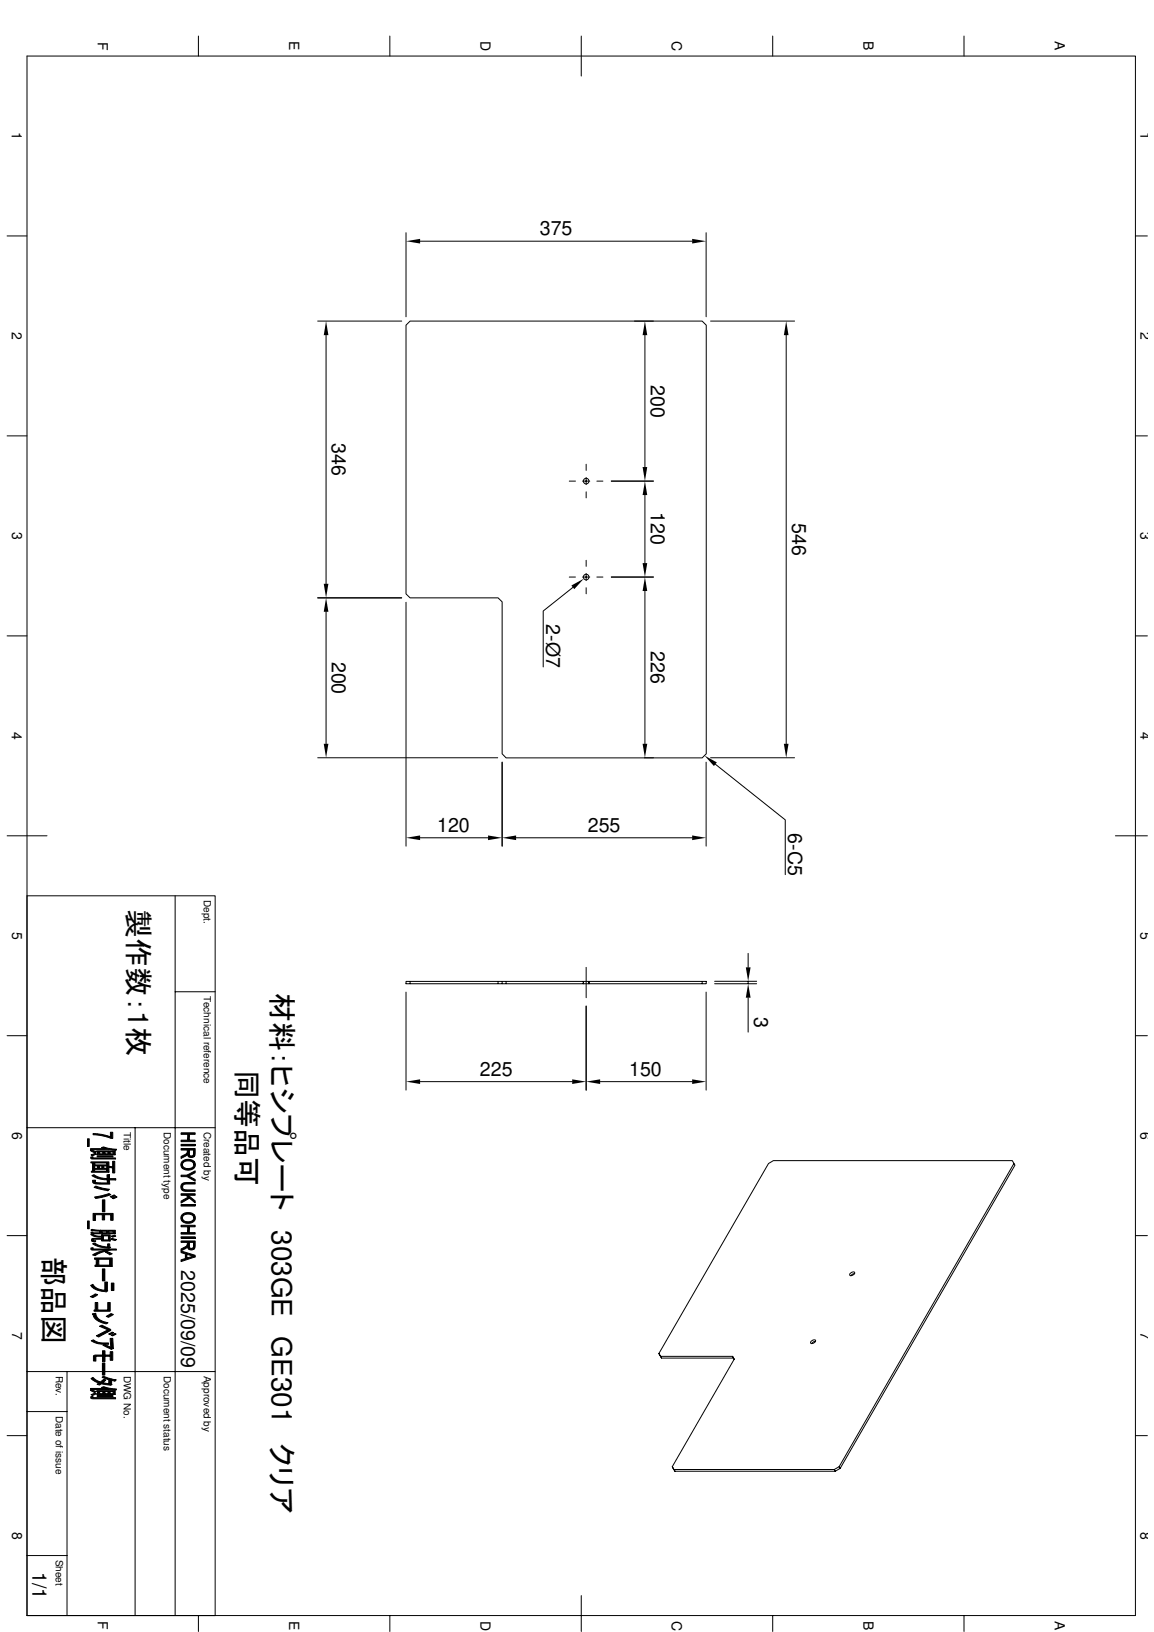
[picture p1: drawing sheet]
<svg xmlns="http://www.w3.org/2000/svg" width="210mm" height="297mm" viewBox="0 0 210 297" stroke-linecap="round" stroke-linejoin="round" font-family="sans-serif">
<g fill="none" stroke="#000" stroke-width=".18">
<path d="M4.9 10.2h201.6v283.8h-201.6zM36.1 6.6v3.6M70.9 6.6v3.6M105.7 6.6v7.2M140.5 6.6v3.6M175.3 6.6v3.6M1.3 42.9h3.6M57.8 58.4h15.3M73.9 59.2l.7-.8h53.1l.8 .8v78l-.8 .7h-35.6l-.8-.7v-27.7l-.7-.7h-16l-.7-.7zM73.9 42.4v15.3M76.4 43.9h49.5M115.4 58.4h3.5"/>
<path d="M128.4 42.4v15.3M129.2 58.4h15.3M206.5 42.9h2.2M1.3 79.3h3.6M59.3 61v45.3M117.3 61v24M143 61v74.4M206.5 79.3h2.2M103.5 87.6h1.2M106 87.6h1.3M106.6 84.5v1.1M106.6 86.9v1.3"/>
<path d="M106.6 89.5v1.1M108.6 87.6h1.1M111.2 87.6h7.7M117.3 90.1v12.4M1.3 115.7h3.6M57.8 108.8h15.3M59.3 111.4v24M73.9 109.6v44.4M103.5 105h1.2M104.2 106.9l-5.4 4.3v10.2M106 105h1.3M106.6 102v1.1"/>
<path d="M106.6 104.4v1.3M106.6 107v1.1M108.6 105h1.1M111.2 105h7.7M117.3 107.6v27.8M206.5 115.7h2.2M57.8 137.9h32.7M91.3 138.7v15.3M117.2 137.9h1.7M128.4 138.7v15.3M129.2 137.9h15.3M130.1 139.1l12.7 10.1v10"/>
<path d="M1.3 152.1h7.3M76.4 152.5h12.4M93.9 152.5h32M202.9 152.1h5.8M4.9 163h34.2v131M31.9 163v131M74.6 178.6h-.7v.4h.7M90.6 178.6h-16v.4h16v-.4h.7M92.1 178.6h-.8v.4h-.7M92.1 179h35.6v-.4h.8v.4h-.8M106.1 178.6v.4M106.6 176.1v5.5"/>
<path d="M107.1 178.6v.4M127.7 178.6h-35.6v.4h-.8M130 179h7.6M130 178.6h7.6M136.1 173.5v2.6M136.1 178.6v.4M1.3 188.5h3.6M31.9 180.5h7.2M73.9 180.6v17.8M76.4 196.9h27.7M106.6 183.1v15.3M109.2 196.9h16.7"/>
<path d="M128.4 180.6v17.8M136.1 181.6v6.3M206.5 188.5h2.2M4.9 205.3h34.2M15.9 207.3h.3v1.4h-.3zM16.4 209.4l.4-.1 .7 .4-.3 .1zM16.5 209.1h2.5l.1-.3 2.1 .4-.2 .2-1.1-.2-3.4 .1zM16.5 210.6l.4-.1 .1 .3h4v.1h-4.3l-.2-.1zM16.5 211.5h3.3v.8l.7 .1v-1h.4v2.1h-.4v-.9l-.7-.1v.9a2.62 2.62 0 0 1-.4-1.7h-2.2v.5l-.4 1v-1.5h-.3zM16.6 210.2l.7-.3 .2 .1-.7 .4zM16.7 214l.4-.2 1 .5 1.4 .2v.2l-1.8-.2zM16.8 214.8h.6l-.1 .7-.4-.3z"/>
<path d="M16.9 206.3l1.5 .2 1.7 .4v-.8h.4v1.1l-2.1-.5-1.5-.2zM17.1 216.1l.3-.2 1.2 .4 1.3 .2-.3 .2zM17.2 211.7v.3h2.2v.2h-.5l-.4 .4v-.4h-.4l-.4 .4v-.4h-.5zM17.2 212.6h.5l.4-.4v.4h.4l.4-.4v.4h.5v.6v-.4h-2.2zM17.2 212.2v1h2.2v-.6l.4 .8h-3.2v-.2h.2zM17.2 217.9l2.6-.7 .4 .2-2.4 .7h-.4zM17.3 215.1a1.72 1.72 0 0 0 1.4 .2h.8l.4-1.5 .1 1.7h-2.7zM17.6 209.5h3.4v.7l-.4-.2v-.3h-.6l-.4 .3v-.3h-.5l-.4 .3v-.3h-.6l-.4 .3v-.3h-.1zM17.6 210l.5-.3v.3h.6l.4-.3v.3h.5l.4-.3v.3h.6l.4 .2h-3.4zM17.7 210.4h2.9v.2h-2.9zM18.5 208.9l.4-.2 .2 .1-.1 .3zM18.6 218.4h.5v2.2h-.5z"/>
<path d="M19.5 213.8h.4l-.4 1.5zM19.9 213.8v.7h1.2l-.1 .3h-1.1zM20 217.8l.7-.3 .3 .1-.7 .4zM20.4 218.1l.7-.4 .2 .2-.6 .3zM24.6 205.3v88.7M32.9 207.5h1.2l.3-1v1h1.1v.3h-2.6zM32.9 206.2h2.6v.3h-1.1l-.3 1v-1h-1.2zM32.9 208.3h2.6v.3h-2.6zM32.9 210.5l1-.5 .2-.4v.5l-.1 .2-1.1 .5zM32.9 209h2.6l-.1 1.4-.1 .1-.1-1.2h-.8l-.1 1.2-.2-.4v-.8h-1.2zM32.9 213.9h1.1l1.5 .8v.3l-1.5-.8h-1.1zM32.9 218.6l1.3-.7 .3 .2-1.6 .9z"/>
<path d="M32.9 217.3h2.6v.3h-2.6zM32.9 219.2h2.6v.3h-2.6zM33.1 215.5l.1-.1v.6a.56 .56 0 0 0 .8 .6h1.5v.2h-1.5a.84 .84 0 0 1-1-.3 .84 .84 0 0 1 .1-1zM33.2 211.3l.7-.3 .7 .1 .7 .3-.1 .6a1.15 1.15 0 0 0-1.8-.4l-.2 .3v.7l-.3-.5v-.4zM33.2 212a1.16 1.16 0 0 0 2 .3l.1-.9 .2 .3v.6l-.4 .5-.5 .1h-.8l-.5-.2zM33.2 215.4l.7-.2h1.6v.3h-1.5a.58 .58 0 0 0-.8 .5zM33.8 217.6h.4l1.3 1v.3zM34 213.9l1.5-.8v.3l-1.2 .7zM34.4 209.3v.6a.42 .42 0 0 0 .4 .5 .42 .42 0 0 0 .4-.4l.1 .5-.4 .2-.5-.1zM184.4 211.8l-31.8 55.2 .2 .3-.9 .5M1.3 224.9h3.6M15.9 222.2h.3v1.4h-.3z"/>
<path d="M16.4 236l.9-.5 .5 .1-.9 .6zM16.5 234l.4-.2 .4 .5 .4 .2 1.4 .3v-1.5h.4l.1 1.6-.3 .2-1.7-.3-.6-.3zM16.5 224.7l.4-.1 .5 .3 1.1 .1v.4v-.2l-1.2-.1zM16.5 223.9l.2-.1 1.5 .1v.5v-.3zM16.5 227.1h.4l.1 .2h4.2v.2l-1.6 .1-.2 .1-.1 .3-.1-.5h-2.4l-.3-.1zM16.6 224.3l.3-.1v.2h1.3l.1-.5 .3 .2v.3h.8l.4-.3v.3h.8l.4 .2h-4.2l-.2-.1zM16.7 225.5l1.8-.1v-.7l.3 .2v.8h.9l.3 .2h-1.5v-.3h-1.4h-.1v.4l-.3-.2zM16.8 239.2l.6-.2 .1 .5 .4 .6 .8 .4 .9 .2-.3 .3-1.5-.6-.6-.5-.3-.7zM16.8 228.4l1.1-.5 1.3-.4v.4l-.2-.1-.4 .1-1.3 .6zM16.8 226.4l.5-.1 .7 .4 1.5 .3 .1-.6h.4v.6h.1l-.3 .2-1.1-.1-1-.3zM16.9 220.9h3.7v1.2h-.5v-1h-1.1v.9h-.4v-.9h-1.2v1h-.5zM17 225.6l.1 .2h.3v.2h-.4z"/>
<path d="M17.2 229h3.2v1.5l-.5-.2v-1.1h-1.9l-.5 1.1v-1.1h-.3zM17.3 237.1h.5v1.3h1.8v-1.3h.4v1.6h-2.9v-.3h.2zM18 229.2v1.1h1.9l.5 .2h-3.1v-.2h.2zM18.3 223.9h2.7v.7l-.4-.2v-.3h-.8l-.4 .3v-.3h-.8zM18.5 224.7h1.5v1.2l-.3-.2v-.8h-.9zM18.6 230.9h.5v2.2h-.5zM19.3 239.6l.9-.5 .4 .1-.9 .6zM19.4 227.7l.5 .3v.3l-.6-.3zM19.9 228l.5 .2-.5 .2zM20.1 225.6l.3-.2 .8 .2-.3 .2zM20.2 225l.6-.2 .3 .2-.7 .2zM20.3 233.5h.4v1.4h-.4z"/>
<path d="M32.9 224.3h1.2l.3-1v1h1.1v.3h-2.6zM32.9 223h2.6v.3h-1.1l-.3 1v-1h-1.2zM32.9 225.1h2.6v.3h-2.6zM32.9 227.3l1-.5 .2-.4v.5l-.2 .3-1 .5zM32.9 225.9h2.6l-.1 1.3-.1 .2-.1-1.3h-.8v1.3l-.3-.4v-.9h-1.2zM32.9 227.7l2.6 .8v.3l-1.5-.5-.3 .8v-.9l-.8-.2zM32.9 229.3l.8-.2 .3-.8v.7l1.2-.4 .3 .2-2.6 .8zM33.1 221.1l.6-.4h1l.6 .3-.1 .7a1.15 1.15 0 0 0-1.8-.4l-.2 .3v.7l-.1-.1a.83 .83 0 0 1 0-1.1zM33.2 221.7l.1 .3 .2 .2 .9 .2a.77 .77 0 0 0 .8-.7l.1-.7 .2 .4v.6l-.4 .4-.7 .3-.6-.1-.5-.2zM34.4 226.1v.6a.42 .42 0 0 0 .4 .5 .42 .42 0 0 0 .4-.4l.1 .6-.4 .1-.5-.1zM154.6 231.8a.55 .55 0 0 1 .9-.1 .58 .58 0 0 1-1 .3zM155.5 231.8l-.3 .1-.4 .3"/>
<path d="M206.5 224.9h2.2M4.9 256.9h7.3M4.9 249.6h34.2M12.2 249.6v44.4M16.4 253l.4-.1 .7 .4-.4 .1zM16.5 252.7h2.5l.1-.2 2.1 .3-.2 .2-1.1-.1h-3.4zM16.5 254.2h.4l.1 .2h4v.2h-4.2l-.3-.1zM16.6 250.9l.3-.2 .5 .5 .7 .3-.1 .2-.7-.2zM16.6 253.8l.7-.3 .2 .2-.7 .3zM16.6 244l.4-.1 .9 .4 1.8 .1v.2h-1.8zM17.1 246.7l1.5-.1v-.7h.5v.7h.9v-.6h.5v1.6h-.5v-.8h-.9v1h-.5v-1h-.9l-.3 .2v.7h-.4v-.9zM17.5 243.1l2.1-1.1v.4l-1.7 1z"/>
<path d="M17.6 253.1h3.4v.7l-.4-.1v-.4h-.6l-.4 .4v-.4h-.5l-.4 .4v-.4h-.6l-.4 .4v-.4h-.1zM17.6 253.7l.5-.4v.4h.6l.4-.4v.4h.5l.4-.4v.4l1 .1h-3.4zM17.7 254h2.9v.2h-2.9zM18.1 251.5h.2l.4-.3v.5l1.2 .1v-.9l.3 .1 .2 1-.4 .1-1.6-.2-.3 .2-.4-.2 .3-.2zM18.1 241.4l.4-.2 1.4 .7a.21 .21 0 0 1 .2 .2 .21 .21 0 0 1-.2 .2l-.3 .1-.1-.4zM18.5 252.5l.4-.1 .2 .1-.1 .2zM18.6 250.7l.2-.2 1.1 .4v.9v-.7zM18.6 248.1h.5v2.2h-.5zM18.7 251.2l.2-.1 .3 .1-.5 .5zM18.7 244.8l.3-.1 1.2 .5v.3zM19.8 242.8l.6-.3 .3 .1-.7 .3zM20 243.6h.5l.2 1.8-.4 .2z"/>
<path d="M20.2 243l.7-.3 .2 .1-.6 .3zM20.2 245.6h.1M20.2 251l.9 .1-.2 .3-.6-.2zM119.8 246.4l.5 .8M120 246.7l-.2-.3 20-34.6 .9-.6h43.4l.5 .9-31.8 55.2M133.2 246.9h-13.1l.2 .3h13.1l-.2-.3 .3 .5-.1-.2M133.5 247.4l-11.2 19.6 .5 .8-.2-.3h29.1M147.5 244.2a.55 .55 0 0 1 .9-.2 .58 .58 0 0 1-1 .4zM148.3 244.2h-.3l-.4 .4M1.3 261.3h3.6M122.3 267l.3 .5M152.6 267l-.9 .5 .2 .3h-29.1"/>
<path d="M206.5 261.3h2.2M4.9 283.1h7.3M36.1 294v2.9M70.9 294v2.9M105.7 290.4v6.5M140.5 294v2.9M175.3 294v2.9"/>
<circle cx="106.6" cy="87.6" r=".51"/>
<circle cx="106.6" cy="105" r=".51"/>
</g>
<g fill="#000">
<path d="M73.9 43.9l2.5-.4v.8zM125.9 43.5l2.5 .4-2.5 .4zM59.3 58.4l.4 2.6h-.8zM117.3 58.4l.4 2.6h-.8zM143 58.4l.4 2.6h-.8zM116.9 85h.8l-.4 2.6zM117.3 87.6l.4 2.5h-.8zM58.9 106.3h.8l-.4 2.5zM59.3 108.8l.4 2.6h-.8zM103.9 106.6l2.3-1.3-1.7 1.9zM116.9 102.5h.8l-.4 2.5zM117.3 105l.4 2.6h-.8z"/>
<path d="M58.9 135.4h.8l-.4 2.5zM116.9 135.4h.8l-.4 2.5zM128.1 137.5l2.3 1.3-.5 .6zM142.6 135.4h.8l-.4 2.5zM73.9 152.5l2.5-.4v.8zM88.8 152.1l2.5 .4-2.5 .4zM91.3 152.5l2.6-.4v.8zM125.9 152.1l2.5 .4-2.5 .4zM135.7 176.1h.8l-.4 2.5zM73.9 196.9l2.5-.5v.9zM104.1 196.4l2.5 .5-2.5 .4zM106.6 196.9l2.6-.5v.9z"/>
<path d="M125.9 196.4l2.5 .5-2.5 .4zM136.1 179l.4 2.6h-.8z"/>
<path d="M15.9 207.3h.3v1.4h-.3z" fill-rule="evenodd"/>
<path d="M16.8 214.8h.6l-.1 .7-.4-.3z" fill-rule="evenodd"/>
<path d="M16.4 209.4l.4-.1 .7 .4-.3 .1z" fill-rule="evenodd"/>
<path d="M16.6 210.2l.7-.3 .2 .1-.7 .4z" fill-rule="evenodd"/>
<path d="M18.5 208.9l.4-.2 .2 .1-.1 .3z" fill-rule="evenodd"/>
<path d="M17.2 211.7v.3h2.2v.2h-.5l-.4 .4v-.4h-.4l-.4 .4v-.4h-.5z" fill-rule="evenodd"/>
<path d="M17.2 212.6h.5l.4-.4v.4h.4l.4-.4v.4h.5v.6v-.4h-2.2z" fill-rule="evenodd"/>
<path d="M16.7 214l.4-.2 1 .5 1.4 .2v.2l-1.8-.2z" fill-rule="evenodd"/>
<path d="M17.2 212.2v1h2.2v-.6l.4 .8h-3.2v-.2h.2z" fill-rule="evenodd"/>
<path d="M19.5 213.8h.4l-.4 1.5z" fill-rule="evenodd"/>
<path d="M17.1 216.1l.3-.2 1.2 .4 1.3 .2-.3 .2z" fill-rule="evenodd"/>
<path d="M17.3 215.1a1.72 1.72 0 0 0 1.4 .2h.8l.4-1.5 .1 1.7h-2.7z" fill-rule="evenodd"/>
<path d="M17.2 217.9l2.6-.7 .4 .2-2.4 .7h-.4z" fill-rule="evenodd"/>
<path d="M16.9 206.3l1.5 .2 1.7 .4v-.8h.4v1.1l-2.1-.5-1.5-.2z" fill-rule="evenodd"/>
<path d="M17.7 210.4h2.9v.2h-2.9z" fill-rule="evenodd"/>
<path d="M16.5 211.5h3.3v.8l.7 .1v-1h.4v2.1h-.4v-.9l-.7-.1v.9a2.62 2.62 0 0 1-.4-1.7h-2.2v.5l-.4 1v-1.5h-.3z" fill-rule="evenodd"/>
<path d="M17.6 209.5h3.4v.7l-.4-.2v-.3h-.6l-.4 .3v-.3h-.5l-.4 .3v-.3h-.6l-.4 .3v-.3h-.1z" fill-rule="evenodd"/>
<path d="M17.6 210l.5-.3v.3h.6l.4-.3v.3h.5l.4-.3v.3h.6l.4 .2h-3.4z" fill-rule="evenodd"/>
<path d="M20 217.8l.7-.3 .3 .1-.7 .4z" fill-rule="evenodd"/>
<path d="M16.5 210.6l.4-.1 .1 .3h4v.1h-4.3l-.2-.1z" fill-rule="evenodd"/>
<path d="M19.9 213.8v.7h1.2l-.1 .3h-1.1z" fill-rule="evenodd"/>
<path d="M16.5 209.1h2.5l.1-.3 2.1 .4-.2 .2-1.1-.2-3.4 .1z" fill-rule="evenodd"/>
<path d="M20.4 218.1l.7-.4 .2 .2-.6 .3z" fill-rule="evenodd"/>
<path d="M32.9 210.5l1-.5 .2-.4v.5l-.1 .2-1.1 .5z" fill-rule="evenodd"/>
<path d="M32.9 218.6l1.3-.7 .3 .2-1.6 .9z" fill-rule="evenodd"/>
<path d="M34.4 209.3v.6a.42 .42 0 0 0 .4 .5 .42 .42 0 0 0 .4-.4l.1 .5-.4 .2-.5-.1z" fill-rule="evenodd"/>
<path d="M33.2 211.3l.7-.3 .7 .1 .7 .3-.1 .6a1.15 1.15 0 0 0-1.8-.4l-.2 .3v.7l-.3-.5v-.4z" fill-rule="evenodd"/>
<path d="M32.9 207.5h1.2l.3-1v1h1.1v.3h-2.6z" fill-rule="evenodd"/>
<path d="M32.9 206.2h2.6v.3h-1.1l-.3 1v-1h-1.2z" fill-rule="evenodd"/>
<path d="M32.9 209h2.6l-.1 1.4-.1 .1-.1-1.2h-.8l-.1 1.2-.2-.4v-.8h-1.2z" fill-rule="evenodd"/>
<path d="M34 213.9l1.5-.8v.3l-1.2 .7z" fill-rule="evenodd"/>
<path d="M32.9 213.9h1.1l1.5 .8v.3l-1.5-.8h-1.1z" fill-rule="evenodd"/>
<path d="M33.1 215.5l.1-.1v.6a.56 .56 0 0 0 .8 .6h1.5v.2h-1.5a.84 .84 0 0 1-1-.3 .84 .84 0 0 1 .1-1z" fill-rule="evenodd"/>
<path d="M33.2 215.4l.7-.2h1.6v.3h-1.5a.58 .58 0 0 0-.8 .5z" fill-rule="evenodd"/>
<path d="M33.8 217.6h.4l1.3 1v.3z" fill-rule="evenodd"/>
<path d="M32.9 217.3h2.6v.3h-2.6z" fill-rule="evenodd"/>
<path d="M33.2 212a1.16 1.16 0 0 0 2 .3l.1-.9 .2 .3v.6l-.4 .5-.5 .1h-.8l-.5-.2z" fill-rule="evenodd"/>
<path d="M15.9 222.2h.3v1.4h-.3z" fill-rule="evenodd"/>
<path d="M17 225.6l.1 .2h.3v.2h-.4z" fill-rule="evenodd"/>
<path d="M16.4 236l.9-.5 .5 .1-.9 .6z" fill-rule="evenodd"/>
<path d="M16.5 223.9l.2-.1 1.5 .1v.5v-.3z" fill-rule="evenodd"/>
<path d="M16.5 224.7l.4-.1 .5 .3 1.1 .1v.4v-.2l-1.2-.1z" fill-rule="evenodd"/>
<path d="M16.8 228.4l1.1-.5 1.3-.4v.4l-.2-.1-.4 .1-1.3 .6z" fill-rule="evenodd"/>
<path d="M16.5 234l.4-.2 .4 .5 .4 .2 1.4 .3v-1.5h.4l.1 1.6-.3 .2-1.7-.3-.6-.3z" fill-rule="evenodd"/>
<path d="M19.4 227.7l.5 .3v.3l-.6-.3z" fill-rule="evenodd"/>
<path d="M18.5 224.7h1.5v1.2l-.3-.2v-.8h-.9z" fill-rule="evenodd"/>
<path d="M16.7 225.5l1.8-.1v-.7l.3 .2v.8h.9l.3 .2h-1.5v-.3h-1.4h-.1v.4l-.3-.2z" fill-rule="evenodd"/>
<path d="M17.3 237.1h.5v1.3h1.8v-1.3h.4v1.6h-2.9v-.3h.2z" fill-rule="evenodd"/>
<path d="M16.8 226.4l.5-.1 .7 .4 1.5 .3 .1-.6h.4v.6h.1l-.3 .2-1.1-.1-1-.3z" fill-rule="evenodd"/>
<path d="M20.3 233.5h.4v1.4h-.4z" fill-rule="evenodd"/>
<path d="M19.9 228l.5 .2-.5 .2z" fill-rule="evenodd"/>
<path d="M17.2 229h3.2v1.5l-.5-.2v-1.1h-1.9l-.5 1.1v-1.1h-.3z" fill-rule="evenodd"/>
<path d="M18 229.2v1.1h1.9l.5 .2h-3.1v-.2h.2z" fill-rule="evenodd"/>
<path d="M16.9 220.9h3.7v1.2h-.5v-1h-1.1v.9h-.4v-.9h-1.2v1h-.5z" fill-rule="evenodd"/>
<path d="M19.3 239.6l.9-.5 .4 .1-.9 .6z" fill-rule="evenodd"/>
<path d="M18.3 223.9h2.7v.7l-.4-.2v-.3h-.8l-.4 .3v-.3h-.8z" fill-rule="evenodd"/>
<path d="M16.6 224.3l.3-.1v.2h1.3l.1-.5 .3 .2v.3h.8l.4-.3v.3h.8l.4 .2h-4.2l-.2-.1z" fill-rule="evenodd"/>
<path d="M20.2 225l.6-.2 .3 .2-.7 .2z" fill-rule="evenodd"/>
<path d="M16.5 227.1h.4l.1 .2h4.2v.2l-1.6 .1-.2 .1-.1 .3-.1-.5h-2.4l-.3-.1z" fill-rule="evenodd"/>
<path d="M20.1 225.6l.3-.2 .8 .2-.3 .2z" fill-rule="evenodd"/>
<path d="M32.9 227.3l1-.5 .2-.4v.5l-.2 .3-1 .5z" fill-rule="evenodd"/>
<path d="M33.1 221.1l.6-.4h1l.6 .3-.1 .7a1.15 1.15 0 0 0-1.8-.4l-.2 .3v.7l-.1-.1a.83 .83 0 0 1 0-1.1z" fill-rule="evenodd"/>
<path d="M34.4 226.1v.6a.42 .42 0 0 0 .4 .5 .42 .42 0 0 0 .4-.4l.1 .6-.4 .1-.5-.1z" fill-rule="evenodd"/>
<path d="M32.9 224.3h1.2l.3-1v1h1.1v.3h-2.6z" fill-rule="evenodd"/>
<path d="M32.9 223h2.6v.3h-1.1l-.3 1v-1h-1.2z" fill-rule="evenodd"/>
<path d="M32.9 225.9h2.6l-.1 1.3-.1 .2-.1-1.3h-.8v1.3l-.3-.4v-.9h-1.2z" fill-rule="evenodd"/>
<path d="M32.9 227.7l2.6 .8v.3l-1.5-.5-.3 .8v-.9l-.8-.2z" fill-rule="evenodd"/>
<path d="M32.9 229.3l.8-.2 .3-.8v.7l1.2-.4 .3 .2-2.6 .8z" fill-rule="evenodd"/>
<path d="M33.2 221.7l.1 .3 .2 .2 .9 .2a.77 .77 0 0 0 .8-.7l.1-.7 .2 .4v.6l-.4 .4-.7 .3-.6-.1-.5-.2z" fill-rule="evenodd"/>
<path d="M16.4 253l.4-.1 .7 .4-.4 .1z" fill-rule="evenodd"/>
<path d="M16.6 253.8l.7-.3 .2 .2-.7 .3z" fill-rule="evenodd"/>
<path d="M16.6 250.9l.3-.2 .5 .5 .7 .3-.1 .2-.7-.2z" fill-rule="evenodd"/>
<path d="M18.5 252.5l.4-.1 .2 .1-.1 .2z" fill-rule="evenodd"/>
<path d="M18.7 251.2l.2-.1 .3 .1-.5 .5z" fill-rule="evenodd"/>
<path d="M17.5 243.1l2.1-1.1v.4l-1.7 1z" fill-rule="evenodd"/>
<path d="M16.8 239.2l.6-.2 .1 .5 .4 .6 .8 .4 .9 .2-.3 .3-1.5-.6-.6-.5-.3-.7z" fill-rule="evenodd"/>
<path d="M16.6 244l.4-.1 .9 .4 1.8 .1v.2h-1.8z" fill-rule="evenodd"/>
<path d="M18.6 250.7l.2-.2 1.1 .4v.9v-.7z" fill-rule="evenodd"/>
<path d="M18.1 241.4l.4-.2 1.4 .7a.21 .21 0 0 1 .2 .2 .21 .21 0 0 1-.2 .2l-.3 .1-.1-.4z" fill-rule="evenodd"/>
<path d="M18.7 244.8l.3-.1 1.2 .5v.3z" fill-rule="evenodd"/>
<path d="M18.1 251.5h.2l.4-.3v.5l1.2 .1v-.9l.3 .1 .2 1-.4 .1-1.6-.2-.3 .2-.4-.2 .3-.2z" fill-rule="evenodd"/>
<path d="M17.1 246.7l1.5-.1v-.7h.5v.7h.9v-.6h.5v1.6h-.5v-.8h-.9v1h-.5v-1h-.9l-.3 .2v.7h-.4v-.9z" fill-rule="evenodd"/>
<path d="M17.7 254h2.9v.2h-2.9z" fill-rule="evenodd"/>
<path d="M20 243.6h.5l.2 1.8-.4 .2z" fill-rule="evenodd"/>
<path d="M19.8 242.8l.6-.3 .3 .1-.7 .3z" fill-rule="evenodd"/>
<path d="M17.6 253.1h3.4v.7l-.4-.1v-.4h-.6l-.4 .4v-.4h-.5l-.4 .4v-.4h-.6l-.4 .4v-.4h-.1z" fill-rule="evenodd"/>
<path d="M17.6 253.7l.5-.4v.4h.6l.4-.4v.4h.5l.4-.4v.4l1 .1h-3.4z" fill-rule="evenodd"/>
<path d="M16.5 254.2h.4l.1 .2h4v.2h-4.2l-.3-.1z" fill-rule="evenodd"/>
<path d="M20.2 243l.7-.3 .2 .1-.6 .3z" fill-rule="evenodd"/>
<path d="M20.2 251l.9 .1-.2 .3-.6-.2z" fill-rule="evenodd"/>
<path d="M16.5 252.7h2.5l.1-.2 2.1 .3-.2 .2-1.1-.1h-3.4z" fill-rule="evenodd"/>
</g>
<path d="M18.8 218.4v2.2M18.8 230.9v2.2M18.8 248.1v2.2" fill="none" stroke="#000" stroke-width=".44"/>
<path d="M32.9 208.4h2.6M32.9 219.4h2.6M32.9 225.2h2.6" fill="none" stroke="#000" stroke-width=".28"/>
<g font-size="5.3">
<text x="23.3" y="165.5" transform="rotate(90 23.3 165.5)">製作数：1枚</text>
<text x="43.1" y="163" transform="rotate(90 43.1 163)">同等品可</text>
<text x="49.4" y="163" transform="rotate(90 49.4 163)">材料：ヒシプレート　303GE GE301　クリア</text>
<text x="7.9" y="228.8" transform="rotate(90 7.9 228.8)">部品図</text>
</g>
<g font-size="3.6">
<text x="98.2" y="42.8">375</text>
<text x="118.4" y="70.1" transform="rotate(90 118.4 70.1)">200</text>
<text x="60.4" y="80.7" transform="rotate(90 60.4 80.7)">346</text>
<text x="118.4" y="93.2" transform="rotate(90 118.4 93.2)">120</text>
<text x="144.1" y="95.2" transform="rotate(90 144.1 95.2)">546</text>
<text x="99.3" y="113.6" transform="rotate(90 99.3 113.6)">2-Ø7</text>
<text x="118.4" y="118.5" transform="rotate(90 118.4 118.5)">226</text>
<text x="60.4" y="120.4" transform="rotate(90 60.4 120.4)">200</text>
<text x="79.5" y="151.4">120</text>
<text x="106.9" y="151.4">255</text>
<text x="143.3" y="151.6" transform="rotate(90 143.3 151.6)">6-C5</text>
<text x="137.2" y="185" transform="rotate(90 137.2 185)">3</text>
<text x="87.3" y="195.8">225</text>
<text x="114.4" y="195.8">150</text>
<text x="32.9" y="231.1" transform="rotate(90 32.9 231.1)">2025/09/09</text>
<text x="5.9" y="286.1" transform="rotate(90 5.9 286.1)">1/1</text>
</g>
<g font-size="2.5">
<text x="17.8" y="7.6" transform="rotate(90 17.8 7.6)">F</text>
<text x="52.6" y="7.5" transform="rotate(90 52.6 7.5)">E</text>
<text x="87.4" y="7.5" transform="rotate(90 87.4 7.5)">D</text>
<text x="122.2" y="7.5" transform="rotate(90 122.2 7.5)">C</text>
<text x="157" y="7.5" transform="rotate(90 157 7.5)">B</text>
<text x="191.9" y="7.5" transform="rotate(90 191.9 7.5)">A</text>
<text x="2.2" y="24" transform="rotate(90 2.2 24)">1</text>
<text x="207.4" y="24" transform="rotate(90 207.4 24)">1</text>
<text x="2.2" y="60.4" transform="rotate(90 2.2 60.4)">2</text>
<text x="207.4" y="60.4" transform="rotate(90 207.4 60.4)">2</text>
<text x="2.2" y="96.8" transform="rotate(90 2.2 96.8)">3</text>
<text x="207.5" y="96.8" transform="rotate(90 207.5 96.8)">3</text>
<text x="2.2" y="133.2" transform="rotate(90 2.2 133.2)">4</text>
<text x="207.4" y="133.2" transform="rotate(90 207.4 133.2)">4</text>
<text x="2.2" y="169.6" transform="rotate(90 2.2 169.6)">5</text>
<text x="207.5" y="169.6" transform="rotate(90 207.5 169.6)">5</text>
<text x="2.2" y="206" transform="rotate(90 2.2 206)">6</text>
<text x="207.5" y="206" transform="rotate(90 207.5 206)">6</text>
<text x="2.2" y="242.4" transform="rotate(90 2.2 242.4)">7</text>
<text x="207.5" y="242.4" transform="rotate(90 207.5 242.4)">7</text>
<text x="2.2" y="278.8" transform="rotate(90 2.2 278.8)">8</text>
<text x="207.5" y="278.8" transform="rotate(90 207.5 278.8)">8</text>
<text x="17.8" y="295.1" transform="rotate(90 17.8 295.1)">F</text>
<text x="52.6" y="295" transform="rotate(90 52.6 295)">E</text>
<text x="87.4" y="295" transform="rotate(90 87.4 295)">D</text>
<text x="122.2" y="295" transform="rotate(90 122.2 295)">C</text>
<text x="157" y="295" transform="rotate(90 157 295)">B</text>
<text x="191.9" y="295" transform="rotate(90 191.9 295)">A</text>
</g>
<g font-size="1.8">
<text x="37.1" y="163.8" transform="rotate(90 37.1 163.8)">Dept.</text>
<text x="37.1" y="181.2" transform="rotate(90 37.1 181.2)">Technical reference</text>
<text x="22.5" y="206" transform="rotate(90 22.5 206)">Title</text>
<text x="29.8" y="206" transform="rotate(90 29.8 206)">Document type</text>
<text x="37.1" y="206" transform="rotate(90 37.1 206)">Created by</text>
<text x="10.2" y="250.4" transform="rotate(90 10.2 250.4)">Rev.</text>
<text x="22.5" y="250.4" transform="rotate(90 22.5 250.4)">DWG No.</text>
<text x="29.8" y="250.4" transform="rotate(90 29.8 250.4)">Document status</text>
<text x="37.1" y="250.4" transform="rotate(90 37.1 250.4)">Approved by</text>
<text x="10.2" y="257.7" transform="rotate(90 10.2 257.7)">Date of issue</text>
<text x="10.2" y="283.9" transform="rotate(90 10.2 283.9)">Sheet</text>
</g>
</svg>
